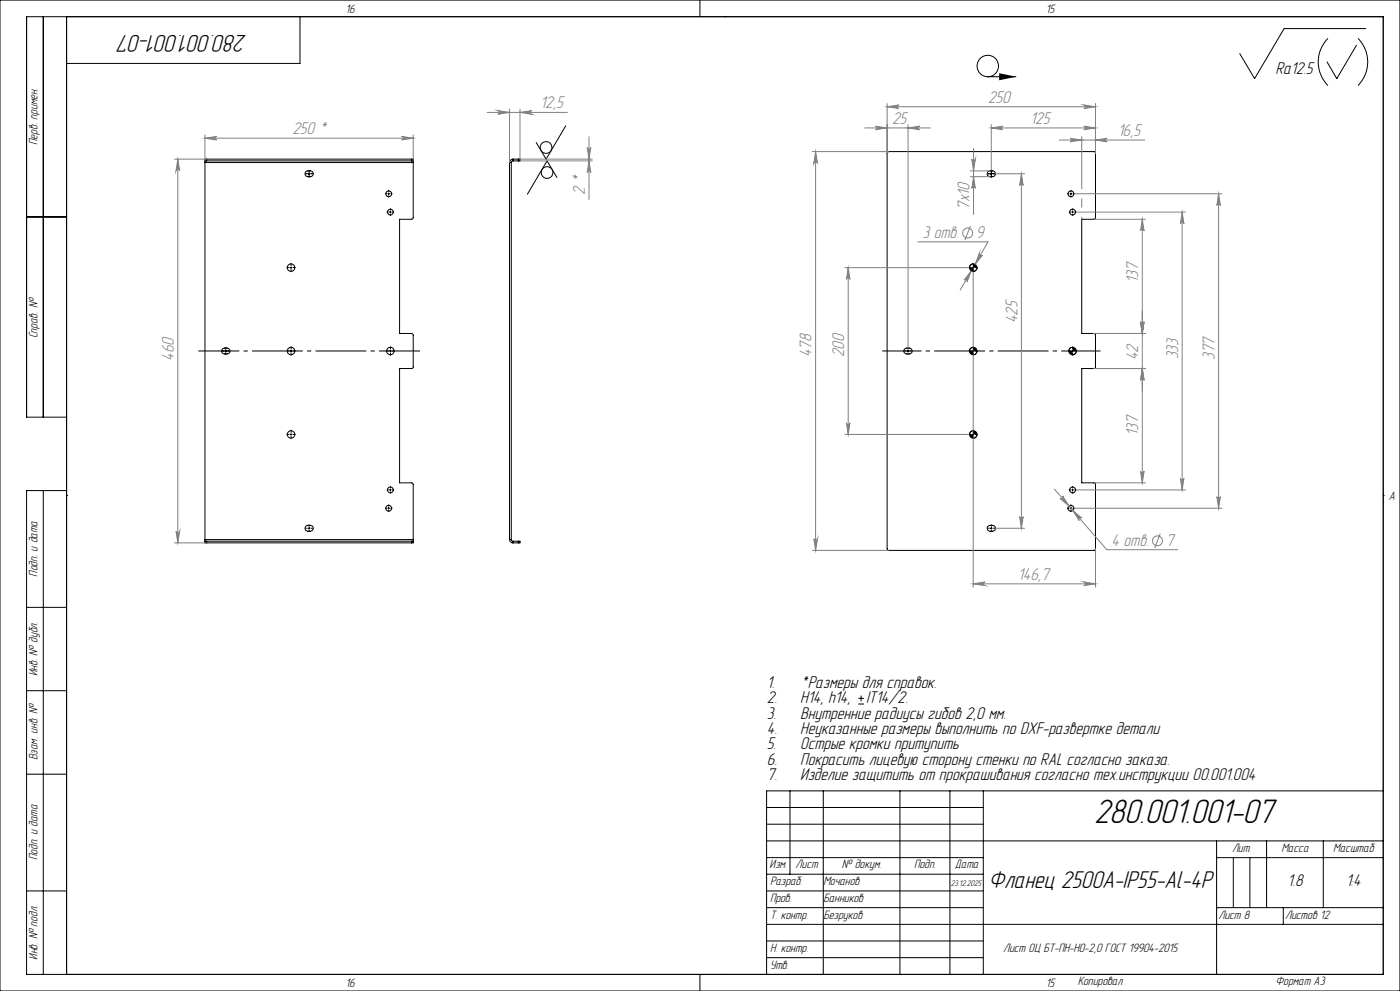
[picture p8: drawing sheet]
<svg xmlns="http://www.w3.org/2000/svg" width="420mm" height="297mm" viewBox="0 0 420 297" stroke-linecap="round" stroke-linejoin="round" font-family="sans-serif">
<g fill="none" stroke="#000" stroke-width=".3">
<path d="M0 0h420v297h-420zM13 5v120M20 5v287M90 5v14h-70M210 0v5M217.5 5h.1M398.4 11.5a10 10 0 0 0 0 14.1M406.9 13.6l-5.9 10-2.9-5M407.4 11.5a10 10 0 0 1 0 14.1M409.7 8.6h-24.5l-8.8 15-4.5-7.5M169.7 37.7l-5.9 10-2.9-5M296.3 23h8.6"/>
<path d="M61.5 48.2h.5M61.5 48.2v.5M61.5 48.7v113M61.5 48.7h62.5M62 47.7h-.5v.5M62 47.7v.5M62 47.7h61.5M62 48.2h61.5M91.8 51.4l1.3-.2a.86 .86 0 0 1 .9 .9 .86 .86 0 0 1-.9 .8l-1.3-.2-.3-.5zM92.5 52.1h.5M92.7 51.8v.5M116.3 58.1h.5"/>
<path d="M116.6 57.8v.5M123.5 48.2h.5M123.5 47.7h.5v.5M123.5 47.7v.5M124 48.2v.5M124 48.7v16.6l-.5 .4h-3.6v34.2h3.6l.5 .5-.1 9.8-.3 .3h-3.7v34.2h3.7l.4 .4v16.6M152.9 48.7h.5M152.9 48.7v113M153.4 48.7v113M153.9 48.2l-.5 .5M153.9 47.7a1.09 1.09 0 0 0-1 1M153.9 47.7h1.6"/>
<path d="M153.9 48.2h1.6M153.9 47.7v.5M155.5 47.7h.5v.5h-.5M155.5 47.7v.5M167.1 53.2l-3-5-5.9 10M266.3 45.6l.4-.2h61.5l.4 .3v19.6l-.4 .4h-3.7v34.2h3.7l.4 .5v9.8l-.3 .3h-3.8v34.2h3.8l.3 .4v19.5l-.2 .3-61.8 .1-.4-.4zM296.5 51.4l1.3-.2a.86 .86 0 0 1 .8 .9 .86 .86 0 0 1-.8 .8h-1.1l-.4-.4-.1-.6zM297.1 52.1h.5M297.4 51.8v.5M321 58.1h.5M321.3 57.8v.5M8 65h12"/>
<path d="M87.3 80v.5M116.8 63.6h.6M117.1 63.3v.5M292 79.1l-.9 .4-.2 .7M292 80v.5M321.5 63.6h.5M321.8 63.3v.5M87.1 80.2h.5M291.7 80.2h.5M293.1 80.2l-.4 .9-.7 .2M66.8 104.5l.5-.2a1.33 1.33 0 0 1 1.6 .5l.1 .6a1.38 1.38 0 0 1-1.3 .7 1.38 1.38 0 0 1-1.2-.7zM67.5 105.2h.5"/>
<path d="M67.7 104.9v.5M87.1 105.2h.5M87.3 104.9v.5M116.8 105.2h.6M117.1 104.9v.5M271.5 104.5l.5-.2a1.33 1.33 0 0 1 1.5 .5l.1 .6a1.32 1.32 0 0 1-1.3 .7 1.32 1.32 0 0 1-1.2-1zM272.1 105.2h.6M272.4 104.9v.5M291.7 105.2h.5M292 104.1l-.9 .4-.2 .7M292 104.9v.5M293.1 105.2l-.3 .7-.8 .4"/>
<path d="M321.5 105.2h.5M321.8 104.1l-.9 .4-.3 .7M321.8 104.9v.5M322.9 105.2l-.3 .7-.8 .4M20 125h-12v-120h407v287h-407v-145h12M87.1 130.2h.5M87.3 130v.5M291.7 130.2h.5M292 129.1l-.9 .4-.2 .7M292 130v.5M293.1 130.2l-.5 1-.6 .1M13 147v145"/>
<path d="M20 148.5h.1M91.8 157.7l.6-.3a1.33 1.33 0 0 1 1.5 .5l.1 .6a1.29 1.29 0 0 1-1.4 .8 1.29 1.29 0 0 1-1.1-1.1zM92.5 158.3h.5M92.7 158.1v.5M116.3 152.3h.5M116.6 152.1v.5M116.8 146.8h.6M117.1 146.6v.5M296.5 157.7l.5-.3a1.31 1.31 0 0 1 1.5 .5l.1 .6a1.29 1.29 0 0 1-1.3 .8 1.29 1.29 0 0 1-1.1-1.1zM297.1 158.3h.5M297.4 158.1v.5M321 152.3h.5"/>
<path d="M321.3 152.1v.5M321.5 146.8h.5M321.8 146.6v.5M415 148.5h.1M61.5 162.2h.5M61.5 162.2v.5h.5M61.5 161.7v.5M61.5 161.7h62.5M62 162.7h61.5M62 162.2v.5M62 162.2h61.5M123.5 162.2h.5"/>
<path d="M123.5 162.2v.5M124 162.2v.5h-.5M124 161.7v.5M152.9 161.7a1.02 1.02 0 0 0 1 1M152.9 161.7h.5M153.4 161.7l.5 .5M153.9 162.7h1.6M153.9 162.2h1.6M153.9 162.2v.5M155.5 162.2h.5v.5h-.5M155.5 162.2v.5M8 182h12"/>
<path d="M8 207h12M257.5 211h1.7M257.5 209.3h1.7M258.3 208.5v1.6M8 232h12M237 237v25M247 237v55M270 237v55M285 237v55M295 237v55M415 237h-185v55M230 242h65"/>
<path d="M230 247h65M230 252h185M230 257h65M365 252v40M365 257h50M370 257v15M375 257v15M380 252v20M397 252v20M8 267h12M230 267h65M230 272h65"/>
<path d="M230 277h185M230 262h65M365 272h50M385 272v5M210 292v5M217.5 292h.1M230 282h65M230 287h65"/>
<circle cx="296.3" cy="19.8" r="3.2"/>
<circle cx="116.6" cy="58.1" r=".87"/>
<circle cx="163.8" cy="44.2" r="1.74"/>
<circle cx="164.1" cy="51.7" r="1.74"/>
<circle cx="321.3" cy="58.1" r=".88"/>
<circle cx="117.1" cy="63.6" r=".87"/>
<circle cx="321.8" cy="63.6" r=".88"/>
<circle cx="87.3" cy="80.2" r="1.13"/>
<circle cx="292" cy="80.2" r="1.12"/>
<circle cx="87.3" cy="105.2" r="1.13"/>
<circle cx="117.1" cy="105.2" r="1.12"/>
<circle cx="292" cy="105.2" r="1.12"/>
<circle cx="321.8" cy="105.2" r="1.13"/>
<circle cx="87.3" cy="130.2" r="1.13"/>
<circle cx="292" cy="130.2" r="1.12"/>
<circle cx="116.6" cy="152.3" r=".87"/>
<circle cx="117.1" cy="146.8" r=".87"/>
<circle cx="321.3" cy="152.3" r=".88"/>
<circle cx="321.8" cy="146.8" r=".88"/>
</g>
<g fill="none" stroke="#808080" stroke-width=".3">
<path d="M146.2 33.7h24M149.4 33.2l3.5 .5-3.5 .6a.55 .55 0 0 0 .5-.6 .55 .55 0 0 0-.5-.5zM152.9 32.7v16M156 33.7l3.5-.5a.55 .55 0 0 0-.5 .5 .55 .55 0 0 0 .5 .6zM156 32.7v15h21.7M259.4 38.3h19.7M262.6 37.8l3.5 .5-3.5 .6a.53 .53 0 0 0 .5-.6 .53 .53 0 0 0-.5-.5zM266.1 32l3.6-.5a.53 .53 0 0 0-.6 .5 .53 .53 0 0 0 .6 .5zM266.1 31v14.9M266.1 32h62.5M272.4 38.3l3.5-.5a.53 .53 0 0 0-.5 .5 .53 .53 0 0 0 .5 .6zM272.4 37.4v66.7"/>
<path d="M297.4 38.3l3.5-.5a.53 .53 0 0 0-.5 .5 .53 .53 0 0 0 .5 .6zM297.4 37.4v13.5M297.4 38.3h31.2M325.2 37.8l3.4 .5-3.4 .6a.53 .53 0 0 0 .5-.6 .53 .53 0 0 0-.5-.5zM325.2 31.5l3.4 .5-3.4 .5a.53 .53 0 0 0 .5-.5 .53 .53 0 0 0-.5-.5zM328.6 31v14.9M52.4 47.7h9.6M53.3 47.7l.6 3.5a.55 .55 0 0 0-.5-.5 .55 .55 0 0 0-.6 .5zM53.3 47.7v115M61.5 41.4l3.5-.5a.53 .53 0 0 0-.5 .5 .53 .53 0 0 0 .5 .5zM61.5 40.4v7.8M61.5 41.4h62.5"/>
<path d="M120.5 40.9l3.5 .5-3.5 .5a.53 .53 0 0 0 .5-.5 .53 .53 0 0 0-.5-.5zM124 40.4v7.8M156 48.2h21.7M176.2 44.2a.53 .53 0 0 0 .5 .5 .53 .53 0 0 0 .5-.5l-.5 3.5zM176.7 48.2l.5 3.5a.53 .53 0 0 0-.5-.5 .53 .53 0 0 0-.5 .5zM176.7 41v18.8M243.7 45.4h22.9M244.7 45.4l.6 3.6a.55 .55 0 0 0-.6-.6 .55 .55 0 0 0-.5 .6zM244.7 45.4v119.6M291.1 52.9h5.9M291.1 51.2h5.9M291.5 47.7a.53 .53 0 0 0 .6 .5 .53 .53 0 0 0 .5-.5l-.5 3.5z"/>
<path d="M292.1 52.9l.5 3.5a.53 .53 0 0 0-.5-.5 .53 .53 0 0 0-.6 .5zM292.1 44.5v19.8M298.5 52.1h8.9M306.4 52.1l.6 3.5a.53 .53 0 0 0-.6-.5 .53 .53 0 0 0-.5 .5zM306.4 52.1v106.2M317.8 42h25.6M321 41.4l3.5 .6-3.5 .5a.53 .53 0 0 0 .5-.5 .53 .53 0 0 0-.5-.6zM322.4 58.1h44.2M324.5 41v15.6M324.5 59.6v2.5M328.6 42l3.5-.6a.53 .53 0 0 0-.5 .6 .53 .53 0 0 0 .5 .5zM365.6 58.1l.5 3.5a.53 .53 0 0 0-.5-.5 .53 .53 0 0 0-.5 .5z"/>
<path d="M365.6 58.1v94.2M275.3 72.5h21.1l-8.4 14.5M291.1 67.7l-1.6 4.3M293.8 75.9a.54 .54 0 0 0 .2 .7 .54 .54 0 0 0 .7-.1l-2.2 2.7zM322.9 63.6h32.7M324.5 65.1v.6M328.2 65.7h15.5M342.7 65.7l.5 3.5a.53 .53 0 0 0-.5-.5 .53 .53 0 0 0-.5 .5zM342.7 65.7v79M354.6 63.6l.6 3.5a.53 .53 0 0 0-.6-.5 .53 .53 0 0 0-.5 .5zM354.6 63.6v83.2M253.5 80.2h37.1"/>
<path d="M254.5 80.2l.5 3.5a.53 .53 0 0 0-.5-.5 .53 .53 0 0 0-.6 .5zM254.5 80.2v50M291.4 81.2l-1.3 3.3a.53 .53 0 0 0-.2-.7 .53 .53 0 0 0-.7 .2zM292 81.6v94.4M328.2 99.9h15.5M342.2 96.4a.53 .53 0 0 0 .5 .6 .53 .53 0 0 0 .5-.6l-.5 3.5zM328.2 110.5h15.5M342.7 110.5l.5 3.4a.53 .53 0 0 0-.5-.5 .53 .53 0 0 0-.5 .5zM253.5 130.2h37.1M253.9 126.7a.53 .53 0 0 0 .6 .5 .53 .53 0 0 0 .5-.5l-.5 3.5zM52.8 159.2a.55 .55 0 0 0 .6 .5 .55 .55 0 0 0 .5-.5l-.6 3.5zM298.5 158.3h8.9"/>
<path d="M305.9 154.8a.53 .53 0 0 0 .5 .5 .53 .53 0 0 0 .6-.5l-.6 3.5zM316.3 146.6l15.7 18.1h21.3M318 149.4a.54 .54 0 0 0 .7 0 .54 .54 0 0 0 .1-.7l1.9 3zM321.8 153l2.8 2.3a.54 .54 0 0 0-.8-.1 .54 .54 0 0 0-.1 .8zM322.4 152.3h44.2M322.9 146.8h32.7M328.2 144.7h15.5M342.2 141.2a.53 .53 0 0 0 .5 .5 .53 .53 0 0 0 .5-.5l-.5 3.5zM348.1 159.9l-1.7 4.3M354.1 143.3a.53 .53 0 0 0 .5 .5 .53 .53 0 0 0 .6-.5l-.6 3.5zM365.1 148.8a.53 .53 0 0 0 .5 .5 .53 .53 0 0 0 .5-.5l-.5 3.5zM52.4 162.7h9.6"/>
<path d="M243.7 165h22.9M244.2 161.5a.55 .55 0 0 0 .5 .5 .55 .55 0 0 0 .6-.5l-.6 3.5zM292 175l3.5-.6a.55 .55 0 0 0-.5 .6 .55 .55 0 0 0 .5 .5zM292 175h36.6M325.2 174.4l3.4 .6-3.4 .5a.55 .55 0 0 0 .5-.5 .55 .55 0 0 0-.5-.6zM328.6 164.5v11.5"/>
<circle cx="290.3" cy="69.8" r="1.48"/>
<circle cx="347.2" cy="162.1" r="1.48"/>
</g>
<g fill="#000">
<path d="M299.8 21.9l5.1 1.1-5.1 1.1z"/>
<path d="M290.9 130.2l.2 .7 .9 .4v-1.1zM292 129.1v1.1h1.1l-.4-.8zM290.9 105.2l.2 .7 .9 .4v-1.1zM292 104.1v1.1h1.1l-.5-1zM320.6 105.2l.3 .7 .9 .4v-1.1zM321.8 104.1v1.1h1.1l-.3-.7zM290.9 80.2l.4 .9 .7 .2v-1.1zM292 79.1v1.1h1.1l-.5-.9z"/>
</g>
<path d="M126 105.2h-66.5" fill="none" stroke="#000" stroke-width=".3" stroke-dasharray="15.2 1.3 1.3 1.3" stroke-dashoffset="2.9" stroke-linecap="butt"/>
<g fill="none" stroke="#000" stroke-width=".3" stroke-dasharray="15.2 1.3 1.3 1.3" stroke-linecap="butt">
<path d="M92.3 52.1h-.7M92.8 51.6v-.7M92.8 52.6v.6M93.3 52.1h.6M116.1 58.1h-.6M116.6 57.6v-.7M116.6 58.6v.6M117.1 58.1h.7M296.9 52.1h-.6M297.4 51.6v-.7M297.4 52.6v.6M297.9 52.1h.6"/>
<path d="M320.8 58.1h-.6M321.3 57.6v-.7M321.3 58.6v.6M321.8 58.1h.6M87.3 79.7v-.9M116.6 63.6h-.6M117.1 63.1v-.7M117.1 64.1v.6M117.6 63.6h.7M292 79.7v-.9M321.3 63.6h-.6M321.8 63.1v-.7"/>
<path d="M321.8 64.1v.6M322.3 63.6h.6M86.8 80.2h-.8M87.3 80.7v.9M87.8 80.2h.9M291.5 80.2h-.9M292 80.7v.9M292.5 80.2h.9M67.3 105.2h-.7M67.8 104.7v-.6M67.8 105.7v.6M68.3 105.2h.6"/>
<path d="M86.8 105.2h-.8M87.3 104.7v-.9M87.3 105.7v.9M87.8 105.2h.9M116.6 105.2h-.8M117.1 104.7v-.9M117.1 105.7v.9M117.6 105.2h.9M271.9 105.2h-.6M272.4 104.7v-.6M272.4 105.7v.6M272.9 105.2h.6"/>
<path d="M291.5 105.2h-.9M292 104.7v-.9M292 105.7v.9M292.5 105.2h.9M321.3 105.2h-.9M321.8 104.7v-.9M321.8 105.7v.9M322.3 105.2h.9M86.8 130.2h-.8M87.3 129.7v-.9M87.3 130.7v.9M87.8 130.2h.9"/>
<path d="M291.5 130.2h-.9M292 129.7v-.9M292 130.7v.9M292.5 130.2h.9M92.3 158.3h-.7M92.8 157.8v-.6M92.8 158.8v.6M93.3 158.3h.6M116.1 152.3h-.6M116.6 151.8v-.6M116.6 152.8v.6M116.6 146.8h-.6"/>
<path d="M117.1 152.3h.7M117.1 146.3v-.6M117.1 147.3v.6M117.6 146.8h.7M296.9 158.3h-.6M297.4 157.8v-.6M297.4 158.8v.6M297.9 158.3h.6M320.8 152.3h-.6M321.3 151.8v-.6M321.3 152.8v.6M321.3 146.8h-.6"/>
<path d="M321.8 152.3h.6M321.8 146.3v-.6M321.8 147.3v.6M322.3 146.8h.6"/>
</g>
<path d="M264.7 105.2h65.5" fill="none" stroke="#000" stroke-width=".3" stroke-dasharray="15.2 1.3 1.3 1.3" stroke-dashoffset="3.4" stroke-linecap="butt"/>
<g fill="#808080">
<path d="M291.4 81.2l-2.2 2.8a.53 .53 0 0 1 .7-.2 .53 .53 0 0 1 .2 .7zM293.8 75.9l-1.3 3.3 2.2-2.7a.54 .54 0 0 1-.7 .1 .54 .54 0 0 1-.2-.7zM318 149.4l2.7 2.3-1.9-3a.54 .54 0 0 1-.1 .7 .54 .54 0 0 1-.7 0zM321.8 153l1.9 3a.54 .54 0 0 1 .1-.7 .54 .54 0 0 1 .8 0z"/>
<path d="M149.4 33.2l3.5 .5-3.5 .6a.55 .55 0 0 0 .5-.6 .55 .55 0 0 0-.5-.5zM156 33.7l3.5-.5a.55 .55 0 0 0-.5 .5 .55 .55 0 0 0 .5 .6z"/>
<path d="M297.4 38.3l3.5-.5a.53 .53 0 0 0-.5 .5 .53 .53 0 0 0 .5 .6zM325.2 37.8l3.4 .5-3.4 .6a.53 .53 0 0 0 .5-.6 .53 .53 0 0 0-.5-.5z"/>
<path d="M321 41.4l3.5 .6-3.5 .5a.53 .53 0 0 0 .5-.5 .53 .53 0 0 0-.5-.6zM328.6 42l3.5-.6a.53 .53 0 0 0-.5 .6 .53 .53 0 0 0 .5 .5z"/>
<path d="M61.5 41.4l3.5-.5a.53 .53 0 0 0-.5 .5 .53 .53 0 0 0 .5 .5zM120.5 40.9l3.5 .5-3.5 .5a.53 .53 0 0 0 .5-.5 .53 .53 0 0 0-.5-.5z"/>
<path d="M365.1 148.8a.53 .53 0 0 0 .5 .5 .53 .53 0 0 0 .5-.5l-.5 3.5zM365.6 58.1l.5 3.5a.53 .53 0 0 0-.5-.5 .53 .53 0 0 0-.5 .5zM354.1 143.3a.53 .53 0 0 0 .5 .5 .53 .53 0 0 0 .6-.5l-.6 3.5zM354.6 63.6l.6 3.5a.53 .53 0 0 0-.6-.5 .53 .53 0 0 0-.5 .5zM253.9 126.7a.53 .53 0 0 0 .6 .5 .53 .53 0 0 0 .5-.5l-.5 3.5zM254.5 80.2l.5 3.5a.53 .53 0 0 0-.5-.5 .53 .53 0 0 0-.6 .5zM292.1 52.9l.5 3.5a.53 .53 0 0 0-.5-.5 .53 .53 0 0 0-.6 .5zM291.5 47.7a.53 .53 0 0 0 .6 .5 .53 .53 0 0 0 .5-.5l-.5 3.5z"/>
<path d="M342.2 141.2a.53 .53 0 0 0 .5 .5 .53 .53 0 0 0 .5-.5l-.5 3.5zM342.7 110.5l.5 3.4a.53 .53 0 0 0-.5-.5 .53 .53 0 0 0-.5 .5z"/>
<path d="M244.7 45.4l.6 3.6a.55 .55 0 0 0-.6-.6 .55 .55 0 0 0-.5 .6zM244.2 161.5a.55 .55 0 0 0 .5 .5 .55 .55 0 0 0 .6-.5l-.6 3.5zM342.7 65.7l.5 3.5a.53 .53 0 0 0-.5-.5 .53 .53 0 0 0-.5 .5zM342.2 96.4a.53 .53 0 0 0 .5 .6 .53 .53 0 0 0 .5-.6l-.5 3.5zM342.2 96.4a.53 .53 0 0 0 .5 .6 .53 .53 0 0 0 .5-.6l-.5 3.5zM342.7 110.5l.5 3.4a.53 .53 0 0 0-.5-.5 .53 .53 0 0 0-.5 .5zM306.4 52.1l.6 3.5a.53 .53 0 0 0-.6-.5 .53 .53 0 0 0-.5 .5zM305.9 154.8a.53 .53 0 0 0 .5 .5 .53 .53 0 0 0 .6-.5l-.6 3.5z"/>
<path d="M52.8 159.2a.55 .55 0 0 0 .6 .5 .55 .55 0 0 0 .5-.5l-.6 3.5zM53.3 47.7l.6 3.5a.55 .55 0 0 0-.5-.5 .55 .55 0 0 0-.6 .5z"/>
<path d="M176.2 44.2a.53 .53 0 0 0 .5 .5 .53 .53 0 0 0 .5-.5l-.5 3.5zM176.7 48.2l.5 3.5a.53 .53 0 0 0-.5-.5 .53 .53 0 0 0-.5 .5z"/>
<path d="M266.1 32l3.6-.5a.53 .53 0 0 0-.6 .5 .53 .53 0 0 0 .6 .5zM325.2 31.5l3.4 .5-3.4 .5a.53 .53 0 0 0 .5-.5 .53 .53 0 0 0-.5-.5zM292 175l3.5-.6a.55 .55 0 0 0-.5 .6 .55 .55 0 0 0 .5 .5zM325.2 174.4l3.4 .6-3.4 .5a.55 .55 0 0 0 .5-.5 .55 .55 0 0 0-.5-.6zM262.6 37.8l3.5 .5-3.5 .6a.53 .53 0 0 0 .5-.6 .53 .53 0 0 0-.5-.5zM272.4 38.3l3.5-.5a.53 .53 0 0 0-.5 .5 .53 .53 0 0 0 .5 .6z"/>
</g>
<text font-size="10.5" x="328.3" y="246.6">280.001.001-07</text>
<g font-size="7.5">
<text x="74.1" y="10.5" transform="rotate(-180 74.1 10.5)">280.001.001-07</text>
<text x="296.6" y="266.1">Фланец 2500А-IP55-Al-4P</text>
</g>
<g font-size="5.3">
<text x="382.7" y="22.3">Ra12.5</text>
<text x="230.1" y="206.1">1.</text>
<text x="240.1" y="206.1">*Размеры для справок.</text>
<text x="230.1" y="215.3">3.</text>
<text x="230.1" y="210.7">2.</text>
<text x="240.1" y="210.7">H14, h14,</text>
<text x="240.1" y="215.3">Внутренние радиусы гибов 2,0 мм.</text>
<text x="259.8" y="210.7">IT14/2.</text>
<text x="230.1" y="219.9">4.</text>
<text x="240.1" y="219.9">Неуказанные размеры выполнить по DXF-развертке детали</text>
<text x="230.1" y="224.6">5.</text>
<text x="240.1" y="224.6">Острые кромки притупить</text>
<text x="230.1" y="229.2">6.</text>
<text x="230.1" y="233.8">7.</text>
<text x="240.1" y="229.2">Покрасить лицевую сторону стенки по RAL согласно заказа.</text>
<text x="240.1" y="233.8">Изделие защитить от прокрашивания согласно тех.инструкции 00.001.004</text>
<text x="386.2" y="265.6">1.8</text>
<text x="403.8" y="265.6">1:4</text>
</g>
<g font-size="5.3" fill="#808080">
<text x="162.1" y="32.5">12,5</text>
<text x="296.4" y="30.8">250</text>
<text x="87.8" y="40.2">250 *</text>
<text x="267.6" y="37.1">25</text>
<text x="309.1" y="37.1">125</text>
<text x="335.3" y="40.7">16,5</text>
<text x="175.5" y="58.4" transform="rotate(-90 175.5 58.4)">2 *</text>
<text x="290.8" y="62.9" transform="rotate(-90 290.8 62.9)">7х10</text>
<text x="276.8" y="71.3">3 отв.</text>
<text x="292.8" y="71.3">9</text>
<text x="341.5" y="84.8" transform="rotate(-90 341.5 84.8)">137</text>
<text x="305.2" y="96.9" transform="rotate(-90 305.2 96.9)">425</text>
<text x="243.5" y="107.1" transform="rotate(-90 243.5 107.1)">478</text>
<text x="253.2" y="107.1" transform="rotate(-90 253.2 107.1)">200</text>
<text x="341.5" y="107.9" transform="rotate(-90 341.5 107.9)">42</text>
<text x="353.4" y="107.6" transform="rotate(-90 353.4 107.6)">333</text>
<text x="364.4" y="107.9" transform="rotate(-90 364.4 107.9)">377</text>
<text x="52.1" y="108.2" transform="rotate(-90 52.1 108.2)">460</text>
<text x="341.5" y="130.6" transform="rotate(-90 341.5 130.6)">137</text>
<text x="333.5" y="163.5">4 отв.</text>
<text x="349.7" y="163.5">7</text>
<text x="305.4" y="173.7">146,7</text>
</g>
<g font-size="3.8">
<text x="103.7" y="3.8">16</text>
<text x="313.8" y="3.8">15</text>
<text x="11.3" y="43.5" transform="rotate(-90 11.3 43.5)">Перв. примен.</text>
<text x="11.3" y="101.4" transform="rotate(-90 11.3 101.4)">Справ. №</text>
<text x="416.6" y="149.8">A</text>
<text x="11.3" y="172.8" transform="rotate(-90 11.3 172.8)">Подп. и дата</text>
<text x="11.3" y="202.7" transform="rotate(-90 11.3 202.7)">Инв. № дубл.</text>
<text x="11.3" y="227.8" transform="rotate(-90 11.3 227.8)">Взам. инв. №</text>
<text x="11.3" y="257.8" transform="rotate(-90 11.3 257.8)">Подп. и дата</text>
<text x="369.6" y="255.3">Лит.</text>
<text x="384.4" y="255.3">Масса</text>
<text x="399.9" y="255.3">Масштаб</text>
<text x="230.9" y="260.3">Изм.</text>
<text x="238.7" y="260.3">Лист</text>
<text x="252.6" y="260.3">№ докум.</text>
<text x="274.2" y="260.3">Подп.</text>
<text x="286.5" y="260.3">Дата</text>
<text x="231" y="265.3">Разраб.</text>
<text x="247" y="265.4">Мочанов</text>
<text x="231" y="275.3">Т. контр.</text>
<text x="231" y="270.3">Пров.</text>
<text x="247" y="275.4">Безруков</text>
<text x="247" y="270.4">Банников</text>
<text x="365.5" y="275.3">Лист 8</text>
<text x="385.5" y="275.3">Листов 12</text>
<text x="11.3" y="287.7" transform="rotate(-90 11.3 287.7)">Инв. № подл.</text>
<text x="231" y="285.3">Н. контр.</text>
<text x="300.9" y="285.4">Лист ОЦ БТ-ПН-НО-2,0 ГОСТ 19904-2015</text>
<text x="231" y="290.3">Утв.</text>
<text x="103.7" y="295.8">16</text>
<text x="313.8" y="295.8">15</text>
<text x="323.3" y="295.3">Копировал</text>
<text x="382.7" y="295.3">Формат А3</text>
</g>
<text font-size="2.6" x="285.3" y="265.5">23.12.2025</text>
</svg>
